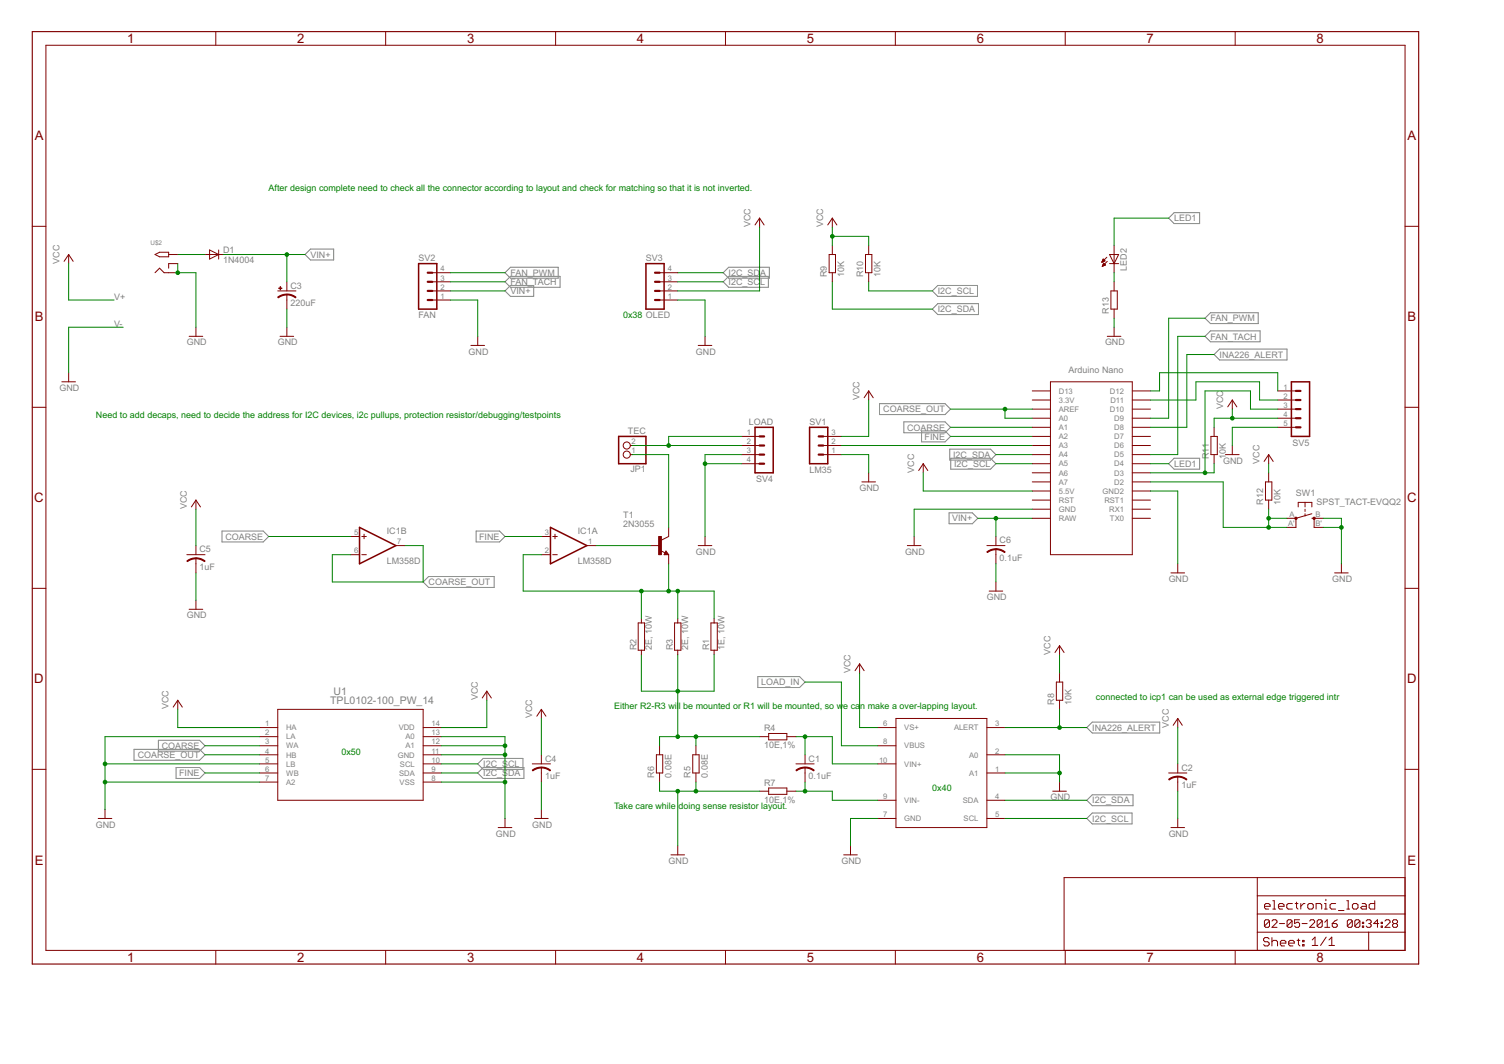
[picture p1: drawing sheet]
<svg xmlns="http://www.w3.org/2000/svg" width="420mm" height="297mm" viewBox="0 0 420 297" stroke-linecap="round" stroke-linejoin="round" font-family="sans-serif">
<g fill="none" stroke="#808080" stroke-width=".28">
<path d="M85.2 71.1l1.5-1.6h6.5v3.1h-6.5zM142.6 77.2h13.9v3h-13.9l-1.5-1.5zM142.6 74.6h13.3v3.1h-13.3l-1.5-1.6zM202 78.7l1.6-1.5h11.1v3h-11.1zM202 76.1l1.6-1.5h11.3v3.1h-11.3zM262 79.7h11.1v3h-11.1l-1.5-1.5zM326.5 60.9l1.5-1.5h7.1v3h-7.1zM141.1 81.2l1.5-1.5h6.5v3h-6.5zM260.5 86.3l1.5-1.5h11.3v3h-11.3zM336.6 93.9l1.6-1.5h13.8v3h-13.8zM336.6 88.8l1.6-1.5h13.3v3h-13.3zM339.2 99l1.5-1.5h18.8v3h-18.8z"/>
<path d="M245.7 112.7h18.3l1.5 1.5-1.5 1.5h-18.3zM252.5 117.8h11.5l1.5 1.5-1.5 1.5h-11.5zM257.5 120.3h6.5l1.5 1.5-1.5 1.6h-6.5zM265.3 125.4h11.4l1.5 1.5-1.5 1.5h-11.4zM265.6 127.9h11.1l1.5 1.6-1.5 1.5h-11.1zM326.5 129.5l1.5-1.6h7.1v3.1h-7.1zM62 148.3h11.5l1.6 1.5-1.6 1.5h-11.5zM133 148.3h6.6l1.5 1.5-1.5 1.5h-6.6zM265.1 143.2h6.5l1.6 1.5-1.6 1.5h-6.5zM118.2 162.5l1.5-1.5h18.3v3h-18.3zM211.7 188.9h11.7l1.5 1.5-1.5 1.5h-11.7zM37.4 209.2h18.4l1.5 1.5-1.5 1.5h-18.4z"/>
<path d="M44.2 206.7h11.6l1.5 1.5-1.5 1.5h-11.6zM49.2 214.3h6.6l1.5 1.5-1.5 1.5h-6.6zM133.5 215.8l1.5-1.5h11.4v3h-11.4zM133.5 213.3l1.5-1.6h11.1v3.1h-11.1zM303.6 203.1l1.5-1.5h18.9v3h-18.9zM303.6 228.5l1.5-1.5h11.2v3h-11.2zM303.6 223.4l1.5-1.5h11.4v3h-11.4z"/>
</g>
<path d="M116.9 73.6h5.1v12.7h-5.1zM180.4 73.6h5.1v12.7h-5.1zM210.9 119.3h5.1v12.7h-5.1zM226.2 119.3h5v10.2h-5zM360.8 106.6h5v15.2h-5zM172.8 121.8h7.6v7.7h-7.6zM100.4 147.2l10.2 5.1-10.2 5.1zM153.8 147.2l10.1 5.1-10.1 5.1z" fill="none" stroke="#800000" stroke-width=".42"/>
<g fill="none" stroke="#800000" stroke-width=".28">
<path d="M12.8 12.6h379.7v252.7h-379.7zM60.3 8.8v3.8M107.7 8.8v3.8M155.2 8.8v3.8M202.7 8.8v3.8M250.1 8.8v3.8M297.6 8.8v3.8M345.1 8.8v3.8M9 63.2h3.8M19.2 71.1l1.2 1.9M19.2 71.1l-1.3 1.9M19.2 71.1v2.5"/>
<path d="M43.3 71.1l1.3-.7h2.5v1.3h-2.5zM43.3 76.1l1.3-1.2 1.2 1.2h3.9M47.1 71.1h2.6M49.7 73.6h-2.6v1.3M57.3 71.1h5.1M58.5 69.8l2.6 1.3-2.6 1.2zM61.1 69.8v2.5M80.1 78.7v2.5M120.8 76.1h5M120.8 78.7h5M184.3 76.1h5M184.3 78.7h5"/>
<path d="M212.2 60.9l1.3 1.9M212.2 60.9l-1.3 1.9M212.2 60.9v2.5M231.6 71.1h1.8v5h-1.8zM232.5 60.9l1.3 1.9M232.5 60.9l-1.3 1.9M232.5 60.9v2.5M232.5 68.5v2.6M232.5 76.1v2.6M241.8 71.1h1.8v5h-1.8zM242.7 68.5v2.6M242.7 76.1v2.6"/>
<path d="M307.8 73.1h.2M307.9 73h.4M308 72.9h.6M308 74.3h.1M308 72.7h.6M308 74.2h.3M308.1 72.6h.4M308.1 74.1h.5M308.1 72.5h.3M308.1 74h.7M308.2 72.4h.1M308.2 73.9h.5"/>
<path d="M308.2 72.3l.5 .5-.9 .4zM308.2 73.7h.4M308.3 73.6h.2M308.3 73.5l-.4 .9M308.3 73.5l.5 .5M308.3 73.5h.1M308.8 74l-.9 .4M309.2 71.8l-1.4 1.4M309.3 73l-1.4 1.4M310 71.1h2.5l-1.3 2.5zM310 73.6h2.5M311.2 68.5v7.6"/>
<path d="M311.2 78.7v2.5M392.5 63.2h3.8M52.8 93.9h3.8M54.7 91.4v2.5M77.6 81.2h5.1M78.2 93.9h3.8M80.1 82.2v4.1M80.1 91.4v2.5M120.8 83.8h5M120.8 81.2h5M131.6 96.4h3.8M133.5 93.9v2.5"/>
<path d="M184.3 83.8h5M184.3 81.2h5M195.1 96.4h3.8M197 93.9v2.5M309.3 93.9h3.8M310.3 81.2h1.8v5.1h-1.8zM311.2 86.3v2.5M311.2 91.4v2.5M9 113.7h3.8M17.3 106.6h3.8M19.2 104.1v2.5M242.7 109.1v2.6"/>
<path d="M242.7 109.1l1.2 1.9M242.7 109.1l-1.3 1.9M288.4 111.7h5.1M288.4 114.2h5.1M288.4 119.3h5.1M288.4 116.8h5.1M288.4 109.1h5.1M293.5 106.6h22.8v48.3h-22.8zM316.3 111.7h5.1M316.3 114.2h5.1M316.3 119.3h5.1M316.3 116.8h5.1"/>
<path d="M316.3 109.1h5.1M339.2 119.3v2.5M344.3 111.7l1.2 1.9M344.3 111.7l-1.3 1.9M344.3 111.7v2.5M357 111.7h5M357 114.2h5M357 119.3h5M357 116.8h5M357 109.1h5M392.5 113.7h3.8M54.7 139.6v2.6"/>
<path d="M54.7 139.6l1.3 1.9M54.7 139.6l-1.2 1.9M176.1 126.9h.5M176.1 124.4h.5M207.1 129.5h5.1M207.1 126.9h5.1M207.1 124.4h5.1M207.1 121.8h5.1M230 126.9h5.1M230 124.4h5.1M230 121.8h5.1M240.8 134.5h3.8"/>
<path d="M242.7 132v2.5M257.9 129.5l1.3 1.9M257.9 129.5l-1.3 1.9M257.9 129.5v2.5M288.4 139.6h5.1M288.4 137.1h5.1M288.4 134.5h5.1M288.4 132h5.1M288.4 129.5h5.1M288.4 126.9h5.1M288.4 124.4h5.1M288.4 121.8h5.1"/>
<path d="M316.3 139.6h5.1M316.3 137.1h5.1M316.3 134.5h5.1M316.3 132h5.1M316.3 129.5h5.1M316.3 126.9h5.1M316.3 124.4h5.1M316.3 121.8h5.1M338.3 121.8h1.8v5.1h-1.8zM339.2 126.9v2.6M342.3 126.9h3.9M344.3 124.4v2.5"/>
<path d="M353.5 134.5h1.8v5.1h-1.8zM354.4 126.9v2.6M354.4 132v2.5M354.4 139.6v2.6M354.4 126.9l1.3 1.9M354.4 126.9l-1.3 1.9M52.2 154.9h5.1M54.7 152.3v2.6M54.7 155.9v4M97.9 149.8h2.5M97.9 154.9h2.5M101.1 149.8h1.2"/>
<path d="M101.1 154.9h1.2M101.7 149.1v1.3M110.6 152.3h2.5M151.2 149.8h2.6M151.2 154.9h2.6M154.4 149.8h1.3M154.4 154.9h1.3M155 149.1v1.3M163.9 152.3h2.6M181.7 152.3h2.6M184.6 153.7l1.2 .6M186 153.8l.8 1.1h-1.3z"/>
<path d="M186 154.3l.2 .3h-.4l.2-.5 .5 .6h-.7M186.8 147.2v2.6l-2 1M186.8 154.9v2.5M195.1 152.3h3.8M197 149.8v2.5M253.5 152.3h3.8M255.4 149.8v2.5M275.7 152.3h5.1M278.2 149.8v2.5M278.2 153.3v4.1M288.4 144.7h5.1M288.4 142.2h5.1"/>
<path d="M316.3 144.7h5.1M316.3 142.2h5.1M327.1 159.9h3.8M329 157.4v2.5M359.5 144.7h2.5M362 144.7v2.5h-2.5M362.7 141.5v-1.2h3.8v1.2M364.6 140.3v1.2M364.6 142.2v.6M364.6 143.4v.7M366.5 144.7h3.2M366.5 143.4l-4.5 1.3"/>
<path d="M367.1 144.7v2.5h2.6M372.8 159.9h3.8M374.7 157.4v2.5M9 164.3h3.8M52.8 170.1h3.8M54.7 167.6v2.5M178.3 173.9h1.8v7.6h-1.8zM179.2 172.6v1.3M188.4 173.9h1.8v7.6h-1.8zM189.3 172.6v1.3M198.6 173.9h1.8v7.6h-1.8zM199.5 172.6v1.3"/>
<path d="M276.3 165h3.8M278.2 162.5v2.5M392.5 164.3h3.8M49.7 195.5l1.2 1.9M49.7 195.5l-1.3 1.9M49.7 195.5v2.5M77.6 198h40.6v25.4h-40.6zM136 193l1.3 1.9M136 193l-1.3 1.9M136 193v2.5M151.2 198v2.6M151.2 198l1.3 1.9"/>
<path d="M151.2 198l-1.2 1.9M179.2 181.5v1.3M189.3 181.5v1.3M199.5 181.5v1.3M240.1 185.3l1.3 1.9M240.1 185.3l-1.2 1.9M240.1 185.3v2.6M295.1 190.4h1.8v5.1h-1.8zM296 180.3v2.5M296 187.9v2.5M296 195.5v2.5M296 180.3l1.3 1.9"/>
<path d="M296 180.3l-1.3 1.9M9 214.8h3.8M72.5 203.1h5.1M72.5 205.7h5.1M72.5 208.2h5.1M72.5 210.7h5.1M72.5 213.3h5.1M72.5 215.8h5.1M72.5 218.3h5.1M118.2 203.1h5.1M118.2 205.7h5.1M118.2 208.2h5.1"/>
<path d="M118.2 210.7h5.1M118.2 213.3h5.1M118.2 215.8h5.1M118.2 218.3h5.1M148.7 213.3h5.1M151.2 210.7v2.6M151.2 214.3v4M183.4 210.7h1.7v5.1h-1.7zM184.3 208.2v2.5M184.3 215.8v2.5M193.5 210.7h1.8v5.1h-1.8zM194.4 208.2v2.5"/>
<path d="M194.4 215.8v2.5M212.2 205.7h2.5M214.7 204.8h5.1v1.7h-5.1zM214.7 220h5.1v1.8h-5.1zM219.8 205.7h2.6M222.4 213.3h5M224.9 210.7v2.6M224.9 214.3v4M245.2 203.1h5.1M245.2 208.2h5.1M245.2 213.3h5.1M250.3 200.6h25.4v30.4h-25.4z"/>
<path d="M275.7 203.1h5.1M275.7 210.7h5.1M275.7 215.8h5.1M296 218.3v2.6M326.5 215.8h5.1M329 200.6v2.5M329 213.3v2.5M329 216.8v4.1M329 200.6l1.3 1.9M329 200.6l-1.3 1.9M392.5 214.8h3.8M27.4 228.5h3.8"/>
<path d="M29.3 226v2.5M139.2 231h3.8M141.1 228.5v2.5M149.3 228.5h3.8M151.2 226v2.5M187.4 238.7h3.8M189.3 236.1v2.6M212.2 220.9h2.5M219.8 220.9h2.6M235.7 238.7h3.8M237.6 236.1v2.6M245.2 223.4h5.1"/>
<path d="M245.2 228.5h5.1M275.7 223.4h5.1M275.7 228.5h5.1M294.1 220.9h3.8M327.1 231h3.8M329 228.5v2.5M351.2 245v20.3M351.2 255.2h41.3M351.2 250.1h41.3M353.3 253h1.5v-.4l-.4-.4h-.8l-.3 .4v.8l.3 .4h.8M354.6 257.1l-.3-.3h-.7l-.4 .3v1.4M354.6 257.1v1.4l-.3 .4h-.7l-.4-.4"/>
<path d="M354.6 257.1l-1.4 1.4M355.3 257.1l.4-.3h.7l.3 .3v.4l-1.4 1.4h1.4M355.6 253.8h.8M355.6 251.5h.4v2.3M357.1 253h1.6v-.4l-.4-.4h-.8l-.4 .4v.8l.4 .4h.8M357.4 257.8h1.5M361 257.1l-.4-.3h-.7l-.3 .3v1.4M361 257.1v1.4l-.4 .4h-.7l-.3-.4M361 257.1l-1.4 1.4M361 252.2h-1.1l-.4 .4v.8l.4 .4h1.1M361.8 252.2h.8M362.2 251.8v1.6l.4 .4"/>
<path d="M363.1 256.8h-1.4v1l.7-.3h.3l.4 .3v.7l-.4 .4h-.7l-.3-.4M363.4 252.2v1.6M363.7 257.8h1.5M364.6 252.2h-.4l-.8 .8M365.3 252.6l.4-.4h.8l.4 .4v.8l-.4 .4h-.8l-.4-.4zM365.9 257.1l.3-.3h.7l.4 .3v.4l-1.4 1.4h1.4M367.7 253.8v-1.6h1.1l.4 .4v1.2M369.4 257.1l-.4-.3h-.7l-.3 .3v1.4M369.4 257.1v1.4l-.4 .4h-.7l-.3-.4M369.4 257.1l-1.4 1.4M370 253.8h.8M370 252.2h.4v1.6"/>
<path d="M370.1 258.9h1.4M370.1 257.5l.7-.7v2.1M370.4 251.1v.4M372.2 257.8h1l.4 .4v.3l-.4 .4h-.7l-.3-.4zM373.1 252.2h-1.1l-.4 .4v.8l.4 .4h1.1M373.6 256.8l-.7 .3-.7 .7M373.9 254.2h1.6M376.2 253.8h.8M376.2 251.5h.4v2.3M377.8 257.1l-.4-.3h-.7l-.3 .3v1.4M377.8 257.1v1.4l-.4 .4h-.7l-.3-.4M377.8 257.1l-1.4 1.4"/>
<path d="M377.8 252.6l.4-.4h.8l.4 .4v.8l-.4 .4h-.8l-.4-.4zM379.9 257.1l-.4-.3h-.7l-.3 .3v1.4M379.9 257.1v1.4l-.4 .4h-.7l-.3-.4M379.9 257.1l-1.4 1.4M380.5 252.2h.8l.4 .4v1.2h-1.2l-.4-.4 .4-.4h1.2M380.6 258.5h.4v.4h-.4zM380.6 257.5h.4v.3h-.4zM381.7 257.1l.3-.3h.7l.4 .3v.4l-.4 .3M382.4 257.8h.3M382.7 257.8l.4 .4v.3l-.4 .4h-.7l-.3-.4M384 251.5v2.3h-1.1l-.4-.4v-.8l.4-.4h1.1M385.2 257.8h-1.4l1-1v2.1"/>
<path d="M385.8 258.5h.4v.4h-.4zM385.8 257.5h.4v.3h-.4zM386.9 257.1l.4-.3h.7l.3 .3v.4l-1.4 1.4h1.4M389.4 257.8l-.4-.3v-.4l.4-.3h.7l.3 .3v.4l-.3 .3M389.4 257.8l-.4 .4v.3l.4 .4h.7l.3-.4v-.3l-.3-.4M389.4 257.8h.7M392.5 245h-95.2v20.3M60.3 265.3v3.8M107.7 265.3v3.8M155.2 265.3v3.8M202.7 265.3v3.8M250.1 265.3v3.8"/>
<path d="M297.6 265.3v3.8M345.1 265.3v3.8M351.2 260.2h41.3M354.6 262.1l-.4-.4h-.8l-.4 .4v.4l.4 .4h.8l.4 .4v.4l-.4 .4h-.8l-.4-.4M355.3 261.7v2.4M355.3 262.9l.4-.4h.8l.4 .4v1.2M357.7 263.3h1.5v-.4l-.4-.4h-.7l-.4 .4v.8l.4 .4h.7M360 263.3h1.6v-.4l-.4-.4h-.8l-.4 .4v.8l.4 .4h.8M362.4 262.5h.7M362.7 262.1v1.6l.4 .4M363.9 262.5h.4v.4h-.4zM363.9 263.7h.4v.4h-.4z"/>
<path d="M366.6 262.4l.8-.8v2.3M366.6 263.9h1.5M370.5 261.6l-1.6 2.3M371.3 263.9h1.5M371.3 262.4l.7-.8v2.3M382.4 260.2v5.1"/>
<circle cx="175.1" cy="126.9" r=".99"/>
<circle cx="175.1" cy="124.4" r=".99"/>
</g>
<g fill="#800000" stroke="#800000" stroke-width=".28">
<path d="M184 149.8h.8v5.1h-.8z"/>
<path d="M77.9 80.4l.9 .1z"/>
<path d="M78.3 80l.1 .9z"/>
</g>
<g fill="none" stroke="#800000" stroke-width=".61">
<path d="M119.5 78.7h1.3M119.5 76.1h1.3M183 78.7h1.3M183 76.1h1.3M119.5 81.2h1.3M119.5 83.8h1.3M183 81.2h1.3M183 83.8h1.3M362 114.2h1.3M362 111.7h1.3M362 109.1h1.3M362 119.3h1.3"/>
<path d="M362 116.8h1.3M212.2 121.8h1.3M212.2 124.4h1.3M212.2 126.9h1.3M212.2 129.5h1.3M228.7 121.8h1.3M228.7 124.4h1.3M228.7 126.9h1.3"/>
</g>
<g fill="#800000" stroke="#800000" stroke-width=".28">
<path d="M224.9 214.1l1.4 .3 1.2 .6-.2 .2-1.4-.7-1-.1z" fill-rule="evenodd"/>
<path d="M222.4 215l1.1-.6 1.4-.3v.3l-1 .1-1.4 .7z" fill-rule="evenodd"/>
<path d="M329 216.7l1.4 .2 1.2 .7-.2 .2-1.3-.7-1.1-.2z" fill-rule="evenodd"/>
<path d="M326.5 217.6l1.2-.7 1.3-.2v.2l-1.5 .3-.9 .6z" fill-rule="evenodd"/>
<path d="M80.1 82.1l1.4 .2 1.2 .7-.2 .2-1.3-.7-1.1-.2z" fill-rule="evenodd"/>
<path d="M77.6 83l1.2-.7 1.3-.2v.3l-1 .1-1.4 .7z" fill-rule="evenodd"/>
<path d="M151.2 214.1l1.4 .3 1.2 .6-.2 .2-1.3-.7-1.1-.1z" fill-rule="evenodd"/>
<path d="M148.7 215l1.2-.6 1.3-.3v.3l-1 .1-1.4 .7z" fill-rule="evenodd"/>
<path d="M54.7 155.7l1.4 .2 1.2 .7-.2 .2-1.3-.7-1.1-.1z" fill-rule="evenodd"/>
<path d="M52.2 156.6l1.2-.6 1.3-.3v.3l-1 .1-1.4 .7z" fill-rule="evenodd"/>
<path d="M278.2 153.2l1.4 .2 1.2 .7-.2 .2-1.3-.7-1.1-.2z" fill-rule="evenodd"/>
<path d="M275.7 154.1l1.2-.7 1.3-.2v.3l-1 .1-1.4 .7z" fill-rule="evenodd"/>
<circle cx="362" cy="144.7" r=".33"/>
<circle cx="367.1" cy="144.7" r=".33"/>
</g>
<path d="M9 8.8h387.3v260.3h-387.3z" fill="none" stroke="#800000" stroke-width=".32"/>
<g fill="none" stroke="#008000" stroke-width=".28">
<path d="M19.2 73.6v10.2h12.7M49.7 71.1h7.6M49.7 73.6v2.5h5v15.3M62.4 71.1h22.8M80.1 71.1v7.6M125.8 76.1h15.3M125.8 78.7h15.3M189.3 76.1h12.7M189.3 78.7h12.7M212.2 63.4v17.8h-22.9M232.5 66h10.2v2.5M232.5 63.4v5.1"/>
<path d="M232.5 78.7v7.6h28M242.7 78.7v2.5h17.8M311.2 76.1v2.6M326.5 60.9h-15.3v7.6M34.4 91.4h-15.2v12.7M80.1 86.3v5.1M125.8 83.8h7.7v10.1M125.8 81.2h15.3M189.3 83.8h7.7v10.1M311.2 88.8v2.6M336.6 88.8h-10.1v28h-5.1M336.6 93.9h-7.6v33h-7.6"/>
<path d="M339.2 99h-7.6v20.3h-10.2M242.7 111.7v10.1h-7.6M265.5 114.2h22.9M265.5 119.3h22.9M280.8 114.2v2.6h7.6M321.4 109.1h2.5v-5h33.1v5M321.4 111.7h12.7v-5.1h17.8v5.1h5.1M344.3 114.2v2.6M357 114.2h-7.7v-5.1h-12.7v22.9M357 116.8h-17.8v2.5M357 119.3h-12.7v5.1M176.6 126.9h10.2v20.3"/>
<path d="M176.6 124.4h30.5M197 129.5h10.1M207.1 126.9h-10.1v22.9M207.1 121.8h-20.3v2.6M235.1 126.9h7.6v5.1M235.1 124.4h53.3M257.9 132v5.1h30.5M265.5 121.8h22.9M278.2 126.9h10.2M278.2 129.5h10.2M321.4 137.1h7.6v20.3M321.4 129.5h5.1"/>
<path d="M321.4 134.5h20.3v12.7h17.8M339.2 129.5v2.5h-17.8M354.4 129.5v2.5M54.7 142.2v10.1M54.7 159.9v7.7M75.1 149.8h22.8M113.1 152.3h5.1v10.2h-25.4v-7.6h5.1M141.1 149.8h10.1M151.2 154.9h-5v10.1h53.3v7.6M166.5 152.3h15.2M186.8 157.4v7.6M273.2 144.7h15.2"/>
<path d="M278.2 144.7v5.1M278.2 157.4v5.1M288.4 142.2h-33v7.6M354.4 144.7h5.1M354.4 142.2v5M369.7 144.7h5v12.7M369.7 147.2h5M179.2 165v7.6M189.3 165v7.6M49.7 198v5.1h22.8M136 195.5v7.6h-12.7M179.2 182.8v10.2h20.3v-10.2"/>
<path d="M189.3 182.8v22.9M224.9 190.4h10.2v17.8h10.1M240.1 187.9v15.2h5.1M296 182.8v5.1M296 198v5.1M29.3 213.3h43.2M29.3 218.3h43.2M57.3 210.7h15.2M57.3 208.2h15.2M57.3 215.8h15.2M72.5 205.7h-43.2v20.3M123.3 210.7h17.8"/>
<path d="M123.3 205.7h17.8v22.8M123.3 213.3h10.2M123.3 218.3h17.8M123.3 208.2h17.8M123.3 215.8h10.2M151.2 200.6v10.1M151.2 218.3v7.7M184.3 218.3v2.6h27.9M194.4 205.7v2.5M194.4 218.3v2.6M212.2 205.7h-27.9v2.5M222.4 205.7h10.1v7.6h12.7"/>
<path d="M224.9 205.7v5M224.9 218.3v2.6M280.8 210.7h15.2v7.6M280.8 215.8h15.2M280.8 203.1h22.8M329 203.1v10.2M189.3 220.9v15.2M222.4 220.9h10.1v2.5h12.7M245.2 228.5h-7.6v7.6M280.8 228.5h22.8M280.8 223.4h22.8M329 220.9v7.6"/>
</g>
<g fill="#008000" stroke="#008000" stroke-width=".28">
<circle cx="280.8" cy="114.2" r=".51"/>
<circle cx="80.1" cy="71.1" r=".51"/>
<circle cx="278.2" cy="144.7" r=".51"/>
<circle cx="49.7" cy="76.1" r=".51"/>
<circle cx="29.3" cy="213.3" r=".51"/>
<circle cx="29.3" cy="218.3" r=".51"/>
<circle cx="141.1" cy="218.3" r=".51"/>
<circle cx="141.1" cy="210.7" r=".51"/>
<circle cx="141.1" cy="208.2" r=".51"/>
<circle cx="189.3" cy="220.9" r=".51"/>
<circle cx="194.4" cy="220.9" r=".51"/>
<circle cx="296" cy="215.8" r=".51"/>
<circle cx="197" cy="129.5" r=".51"/>
<circle cx="374.7" cy="147.2" r=".51"/>
<circle cx="232.5" cy="66" r=".51"/>
<circle cx="344.3" cy="116.8" r=".51"/>
<circle cx="189.3" cy="165" r=".51"/>
<circle cx="186.8" cy="165" r=".51"/>
<circle cx="179.2" cy="165" r=".51"/>
<circle cx="189.3" cy="193" r=".51"/>
<circle cx="189.3" cy="205.7" r=".51"/>
<circle cx="194.4" cy="205.7" r=".51"/>
<circle cx="224.9" cy="205.7" r=".51"/>
<circle cx="224.9" cy="220.9" r=".51"/>
<circle cx="296" cy="203.1" r=".51"/>
<circle cx="186.8" cy="124.4" r=".51"/>
<circle cx="336.6" cy="132" r=".51"/>
<circle cx="354.4" cy="144.7" r=".51"/>
<circle cx="354.4" cy="147.2" r=".51"/>
</g>
<g font-size="4.1" fill="#800000">
<text x="35.5" y="12">1</text>
<text x="83" y="12">2</text>
<text x="130.5" y="12">3</text>
<text x="177.9" y="12">4</text>
<text x="225.4" y="12">5</text>
<text x="272.8" y="12">6</text>
<text x="320.3" y="12">7</text>
<text x="367.8" y="12">8</text>
<text x="9.7" y="39.2">A</text>
<text x="393.2" y="39.2">A</text>
<text x="9.7" y="89.7">B</text>
<text x="393.2" y="89.7">B</text>
<text x="9.6" y="140.3">C</text>
<text x="393.1" y="140.3">C</text>
<text x="9.6" y="190.8">D</text>
<text x="393.1" y="190.8">D</text>
<text x="9.7" y="241.3">E</text>
<text x="393.2" y="241.3">E</text>
<text x="35.5" y="268.5">1</text>
<text x="83" y="268.5">2</text>
<text x="130.5" y="268.5">3</text>
<text x="177.9" y="268.5">4</text>
<text x="225.4" y="268.5">5</text>
<text x="272.8" y="268.5">6</text>
<text x="320.3" y="268.5">7</text>
<text x="367.8" y="268.5">8</text>
</g>
<g font-size="3.3" fill="#808080">
<text x="92.2" y="196.5">TPL0102-100_PW_14</text>
<text x="93.2" y="194">U1</text>
</g>
<g font-size="2.8" fill="#008000">
<text x="75" y="53.3">After design complete need to check all the connector according to layout and check for matching so that it is not inverted.</text>
<text x="174.1" y="88.8">0x38 OLED</text>
<text x="26.8" y="116.8">Need to add decaps, need to decide the address for I2C devices, i2c pullups, protection resistor/debugging/testpoints</text>
<text x="306.2" y="195.5">connected to icp1 can be used as external edge triggered intr</text>
<text x="171.6" y="198">Either R2-R3 wil</text>
<text x="189.6" y="198">l</text>
<text x="190.9" y="198">be mounted or R1 will be mounted, so w</text>
<text x="235.6" y="198">e ca</text>
<text x="240.3" y="198">n make a over-lapping layout.</text>
<text x="95.4" y="210.7">0x50</text>
<text x="260.4" y="220.9">0x40</text>
<text x="171.6" y="226">Take care while</text>
<text x="189.5" y="226">doing sense resistor layout.</text>
</g>
<g font-size="2.8" fill="#808080">
<text x="209.7" y="63.4" transform="rotate(-90 209.7 63.4)">VCC</text>
<text x="230" y="63.4" transform="rotate(-90 230 63.4)">VCC</text>
<text x="328" y="61.8">LED1</text>
<text x="62.4" y="70.6">D1</text>
<text x="86.7" y="71.9">VIN+</text>
<text x="16.6" y="73.6" transform="rotate(-90 16.6 73.6)">VCC</text>
<text x="62.4" y="73.4">1N4004</text>
<text x="117" y="72.8">SV2</text>
<text x="142.6" y="77">FAN_PWM</text>
<text x="180.4" y="72.8">SV3</text>
<text x="203.6" y="77">I2C_SD</text>
<text x="212.3" y="77">A</text>
<text x="231" y="77.4" transform="rotate(-90 231 77.4)">R9</text>
<text x="235.8" y="77.4" transform="rotate(-90 235.8 77.4)">10K</text>
<text x="241.2" y="77.4" transform="rotate(-90 241.2 77.4)">R10</text>
<text x="246" y="77.4" transform="rotate(-90 246 77.4)">10K</text>
<text x="314.8" y="75.6" transform="rotate(-90 314.8 75.6)">LED2</text>
<text x="31.9" y="83.7">V+</text>
<text x="81.1" y="80.6">C3</text>
<text x="142.6" y="82.1">VIN+</text>
<text x="142.6" y="79.6">FAN_TACH</text>
<text x="203.6" y="79.6">I2C_SC</text>
<text x="212.3" y="79.6">L</text>
<text x="262" y="82.1">I2C_SCL</text>
<text x="81.1" y="85.4">220uF</text>
<text x="117" y="88.8">FAN</text>
<text x="262" y="87.2">I2C_SDA</text>
<text x="309.7" y="87.6" transform="rotate(-90 309.7 87.6)">R13</text>
<text x="338.2" y="89.7">FAN_PWM</text>
<text x="31.9" y="91.4">V-</text>
<text x="338.2" y="94.8">FAN_TACH</text>
<text x="52.2" y="96.4">GND</text>
<text x="77.6" y="96.4">GND</text>
<text x="130.9" y="99">GND</text>
<text x="194.4" y="99">GND</text>
<text x="308.7" y="96.4">GND</text>
<text x="340.7" y="99.9">INA226_ALERT</text>
<text x="298.5" y="104.1">Arduino Nano</text>
<text x="16.6" y="109.1">GND</text>
<text x="240.1" y="111.7" transform="rotate(-90 240.1 111.7)">VCC</text>
<text x="209.2" y="118.5">LOAD</text>
<text x="226.2" y="118.5">SV1</text>
<text x="246.8" y="115.1">COARSE_OUT</text>
<text x="341.7" y="114.2" transform="rotate(-90 341.7 114.2)">VCC</text>
<text x="175.4" y="121.1">TEC</text>
<text x="253.4" y="120.2">COARSE</text>
<text x="258.3" y="122.7">FINE</text>
<text x="361.1" y="124.4">SV5</text>
<text x="176.1" y="131.9">JP1</text>
<text x="226.2" y="132">LM35</text>
<text x="255.4" y="132" transform="rotate(-90 255.4 132)">VCC</text>
<text x="266.3" y="127.8">I2C_SDA</text>
<text x="266.5" y="130.3">I2C_SCL</text>
<text x="328" y="130.3">LED1</text>
<text x="337.7" y="128.2" transform="rotate(-90 337.7 128.2)">R11</text>
<text x="341.7" y="129.5">GND</text>
<text x="342.5" y="128.2" transform="rotate(-90 342.5 128.2)">1</text>
<text x="342.5" y="126.8" transform="rotate(-90 342.5 126.8)">0K</text>
<text x="351.9" y="129.5" transform="rotate(-90 351.9 129.5)">VCC</text>
<text x="211.3" y="134.5">SV4</text>
<text x="240.1" y="137.1">GND</text>
<text x="52.2" y="142.2" transform="rotate(-90 52.2 142.2)">VCC</text>
<text x="352.9" y="140.9" transform="rotate(-90 352.9 140.9)">R12</text>
<text x="357.7" y="140.9" transform="rotate(-90 357.7 140.9)">10K</text>
<text x="362" y="138.3">SW1</text>
<text x="367.7" y="140.9">SPST_TACT-EVQQ2</text>
<text x="108.1" y="149.1">IC1B</text>
<text x="161.4" y="149.1">IC1A</text>
<text x="174.1" y="147.2">2N3055</text>
<text x="174.1" y="144.7">T1</text>
<text x="266" y="145.6">VIN+</text>
<text x="55.7" y="154.2">C5</text>
<text x="63" y="150.7">COARSE</text>
<text x="133.9" y="150.7">FINE</text>
<text x="194.4" y="154.9">GND</text>
<text x="252.8" y="154.9">GND</text>
<text x="279.2" y="151.7">C6</text>
<text x="55.7" y="159">1uF</text>
<text x="108.1" y="157.4">LM358D</text>
<text x="161.4" y="157.4">LM358D</text>
<text x="279.2" y="156.5">0.1uF</text>
<text x="119.7" y="163.4">COARSE_OUT</text>
<text x="275.7" y="167.6">GND</text>
<text x="326.5" y="162.5">GND</text>
<text x="372.2" y="162.5">GND</text>
<text x="52.2" y="172.6">GND</text>
<text x="177.8" y="181.5" transform="rotate(-90 177.8 181.5)">R2</text>
<text x="182.1" y="181.5" transform="rotate(-90 182.1 181.5)">2E, 10W</text>
<text x="188" y="181.5" transform="rotate(-90 188 181.5)">R3</text>
<text x="192.3" y="181.5" transform="rotate(-90 192.3 181.5)">2E, 10W</text>
<text x="198.1" y="181.5" transform="rotate(-90 198.1 181.5)">R1</text>
<text x="202.4" y="181.5" transform="rotate(-90 202.4 181.5)">1E, 10W</text>
<text x="293.5" y="182.8" transform="rotate(-90 293.5 182.8)">VCC</text>
<text x="212.7" y="191.3">LOAD_IN</text>
<text x="237.6" y="187.9" transform="rotate(-90 237.6 187.9)">VCC</text>
<text x="133.5" y="195.5" transform="rotate(-90 133.5 195.5)">VCC</text>
<text x="294.5" y="196.8" transform="rotate(-90 294.5 196.8)">R8</text>
<text x="299.3" y="196.8" transform="rotate(-90 299.3 196.8)">10K</text>
<text x="47.1" y="198" transform="rotate(-90 47.1 198)">VCC</text>
<text x="148.7" y="200.6" transform="rotate(-90 148.7 200.6)">VCC</text>
<text x="305.1" y="204">INA226_ALERT</text>
<text x="326.5" y="203.1" transform="rotate(-90 326.5 203.1)">VCC</text>
<text x="45.2" y="209.1">COARSE</text>
<text x="213.5" y="208.9">10E,1%</text>
<text x="213.5" y="204.1">R4</text>
<text x="38.5" y="211.6">COARSE_OUT</text>
<text x="135" y="214.2">I2C_SCL</text>
<text x="152.3" y="212.6">C4</text>
<text x="225.9" y="212.6">C1</text>
<text x="330" y="215.2">C2</text>
<text x="50.1" y="216.7">FINE</text>
<text x="135" y="216.7">I2C_SDA</text>
<text x="152.3" y="217.5">1uF</text>
<text x="182.8" y="217.1" transform="rotate(-90 182.8 217.1)">R6</text>
<text x="187.6" y="217.1" transform="rotate(-90 187.6 217.1)">0.08E</text>
<text x="192.9" y="217.1" transform="rotate(-90 192.9 217.1)">R5</text>
<text x="197.7" y="217.1" transform="rotate(-90 197.7 217.1)">0.08E</text>
<text x="213.5" y="219.4">R7</text>
<text x="225.9" y="217.5">0.1uF</text>
<text x="330" y="220">1uF</text>
<text x="213.5" y="224.2">10E,1%</text>
<text x="293.5" y="223.4">GND</text>
<text x="305.1" y="224.3">I2C_SDA</text>
<text x="26.8" y="231">GND</text>
<text x="138.5" y="233.6">GND</text>
<text x="148.7" y="231">GND</text>
<text x="305.1" y="229.4">I2C_SCL</text>
<text x="326.5" y="233.6">GND</text>
<text x="186.8" y="241.2">GND</text>
<text x="235.1" y="241.2">GND</text>
</g>
<g font-size="2.4" fill="#808080">
<text x="123.1" y="75.8">4</text>
<text x="186.6" y="75.8">4</text>
<text x="123.1" y="83.4">1</text>
<text x="123.1" y="80.9">2</text>
<text x="123.1" y="78.3">3</text>
<text x="186.6" y="83.4">1</text>
<text x="186.6" y="80.9">2</text>
<text x="186.6" y="78.3">3</text>
<text x="295.8" y="112.4">3.3V</text>
<text x="295.8" y="109.9">D13</text>
<text x="310.1" y="109.9">D12</text>
<text x="310.2" y="112.4">D11</text>
<text x="358.5" y="108.8">1</text>
<text x="358.5" y="111.3">2</text>
<text x="358.5" y="113.9">3</text>
<text x="295.8" y="115">AREF</text>
<text x="295.8" y="117.5">A0</text>
<text x="310.1" y="115">D10</text>
<text x="311.3" y="117.5">D9</text>
<text x="358.5" y="116.4">4</text>
<text x="358.5" y="118.9">5</text>
<text x="176.4" y="124">2</text>
<text x="208.7" y="121.5">1</text>
<text x="208.7" y="124">2</text>
<text x="232.3" y="124">2</text>
<text x="232.3" y="121.5">3</text>
<text x="295.8" y="125.1">A3</text>
<text x="295.8" y="122.6">A2</text>
<text x="295.8" y="120.1">A1</text>
<text x="311.3" y="125.1">D6</text>
<text x="311.3" y="122.6">D7</text>
<text x="311.3" y="120.1">D8</text>
<text x="176.4" y="126.6">1</text>
<text x="208.7" y="126.6">3</text>
<text x="208.7" y="129.1">4</text>
<text x="232.3" y="126.6">1</text>
<text x="295.8" y="130.2">A5</text>
<text x="295.8" y="127.7">A4</text>
<text x="311.3" y="130.2">D4</text>
<text x="311.3" y="127.7">D5</text>
<text x="295.8" y="137.8">5.5V</text>
<text x="295.8" y="135.3">A7</text>
<text x="295.8" y="132.8">A6</text>
<text x="308" y="137.8">GND2</text>
<text x="311.3" y="135.3">D2</text>
<text x="311.3" y="132.8">D3</text>
<text x="295.8" y="142.9">GND</text>
<text x="295.8" y="140.4">RST</text>
<text x="308.5" y="140.4">RST1</text>
<text x="309.9" y="142.9">RX1</text>
<text x="98.9" y="149.4">5</text>
<text x="152.2" y="149.4">3</text>
<text x="295.8" y="145.5">RAW</text>
<text x="310.1" y="145.5">TX0</text>
<text x="359.9" y="146.9">A'</text>
<text x="360.3" y="144.3">A</text>
<text x="367.5" y="144.3">B</text>
<text x="367.5" y="146.9">B'</text>
<text x="98.9" y="154.5">6</text>
<text x="111" y="152">7</text>
<text x="152.2" y="154.5">2</text>
<text x="164.3" y="152">1</text>
<text x="74.1" y="202.8">1</text>
<text x="79.9" y="203.9">HA</text>
<text x="111.4" y="203.9">VDD</text>
<text x="120.6" y="202.8">14</text>
<text x="246.8" y="202.8">6</text>
<text x="252.6" y="203.9">VS+</text>
<text x="266.5" y="203.9">ALERT</text>
<text x="278" y="202.8">3</text>
<text x="74.1" y="205.3">2</text>
<text x="74.1" y="207.8">3</text>
<text x="79.9" y="206.4">LA</text>
<text x="79.9" y="208.9">WA</text>
<text x="113.3" y="208.9">A1</text>
<text x="113.3" y="206.4">A0</text>
<text x="120.6" y="207.8">12</text>
<text x="120.6" y="205.3">13</text>
<text x="246.8" y="207.8">8</text>
<text x="252.6" y="208.9">VBUS</text>
<text x="74.1" y="210.4">4</text>
<text x="74.1" y="212.9">5</text>
<text x="74.1" y="215.4">6</text>
<text x="79.9" y="211.5">HB</text>
<text x="79.9" y="214">LB</text>
<text x="111.1" y="211.5">GND</text>
<text x="111.7" y="214">SCL</text>
<text x="120.6" y="215.4">9</text>
<text x="120.6" y="212.9">10</text>
<text x="120.6" y="210.4">11</text>
<text x="245.6" y="212.9">10</text>
<text x="252.6" y="214">VIN+</text>
<text x="270.7" y="211.5">A0</text>
<text x="278" y="210.4">2</text>
<text x="278" y="215.4">1</text>
<text x="74.1" y="218">7</text>
<text x="79.9" y="216.6">WB</text>
<text x="79.9" y="219.1">A2</text>
<text x="111.5" y="216.6">SDA</text>
<text x="111.6" y="219.1">VSS</text>
<text x="120.6" y="218">8</text>
<text x="270.7" y="216.6">A1</text>
<text x="246.8" y="223.1">9</text>
<text x="252.6" y="224.2">VIN-</text>
<text x="269" y="224.2">SDA</text>
<text x="278" y="223.1">4</text>
<text x="246.8" y="228.1">7</text>
<text x="252.6" y="229.3">GND</text>
<text x="269.2" y="229.3">SCL</text>
<text x="278" y="228.1">5</text>
</g>
<text font-size="2" fill="#808080" x="42" y="68.5">U$2</text>
</svg>
